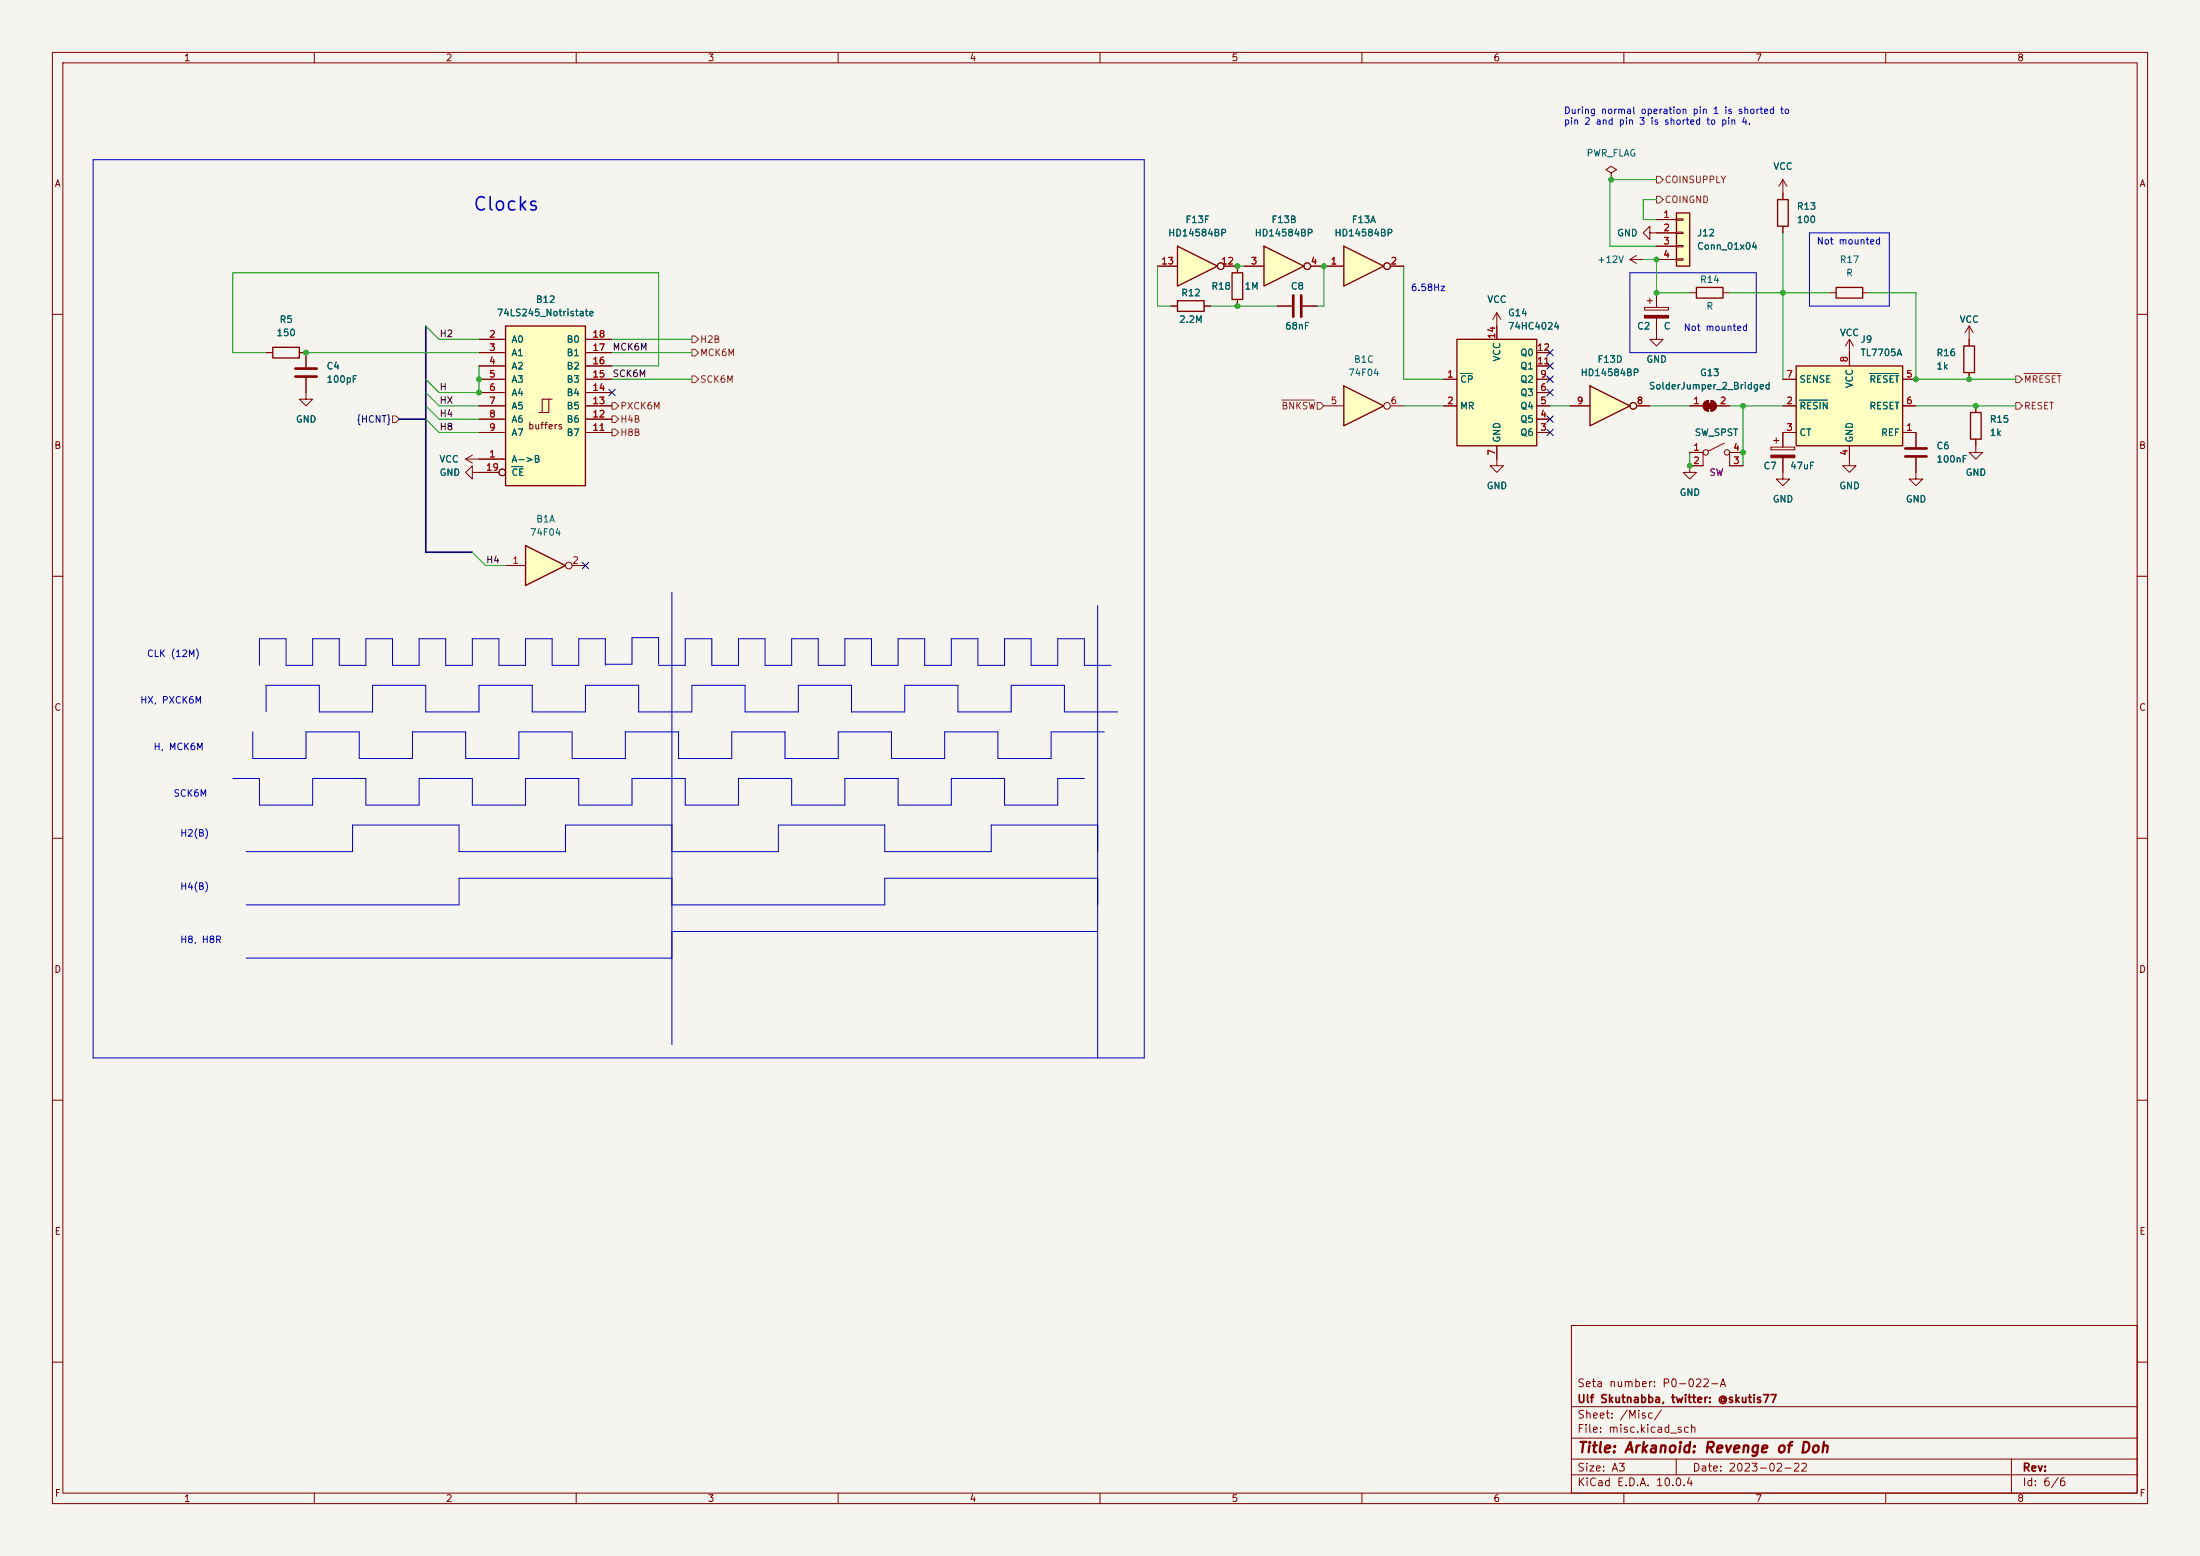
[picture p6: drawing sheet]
<svg xmlns="http://www.w3.org/2000/svg" width="420mm" height="297mm" viewBox="0 0 420 297" stroke-linecap="round" stroke-linejoin="round" font-family="sans-serif">
<path d="M0 0h420v297h-420z" fill="#f5f4ef" stroke="#f5f4ef" stroke-width=".19"/>
<g fill="none" stroke="#840000" stroke-width=".19">
<path d="M10 10h400v277h-400zM12 12h396v273h-396zM60 10v2M110 10v2M160 10v2M210 10v2M260 10v2M310 10v2M360 10v2M10 60h2M408 60h2M10 110h2"/>
<path d="M408 110h2M10 160h2M408 160h2M10 210h2M408 210h2M300 253h108v32h-108zM10 260h2M300 278.5h108M300 274.5h108M300 268.5h108M320 278.5v3M384 278.5v6.5"/>
<path d="M408 260h2M60 285v2M110 285v2M160 285v2M210 285v2M260 285v2M300 281.5h108M310 285v2M360 285v2"/>
</g>
<path d="M241.3 47l7.6 3.8-7.6 3.8z" fill="#ffffc2"/>
<path d="M241.3 47l7.6 3.8-7.6 3.8zM323.8 54.9h5.1v2h-5.1z" fill="none" stroke="#840000" stroke-width=".25"/>
<g fill="none" stroke="#840000" stroke-width=".19">
<path d="M237.5 50.8h3.8M250.2 50.8h2.5M322.6 55.9h1.2M328.9 55.9h1.3M88.9 87.6l1.3 .8M88.9 87.6h2.5M90.2 90.2v1.2l-1.3-1.2 1.3-1.3v1.3h1.2M90.2 86.9l-1.3 .7M365.8 82.6v2.7M365.8 87.4v2.8"/>
<circle cx="249.6" cy="50.8" r=".63"/>
</g>
<path d="M363.7 85.6h4.1M363.7 87.1h4.1" fill="none" stroke="#840000" stroke-width=".51"/>
<path d="M100.3 104.1l7.6 3.9-7.6 3.8z" fill="#ffffc2"/>
<path d="M374.9 66h2v5.1h-2zM100.3 104.1l7.6 3.9-7.6 3.8z" fill="none" stroke="#840000" stroke-width=".25"/>
<g fill="none" stroke="#840000" stroke-width=".19">
<path d="M375.9 62.2v3.8M375.9 71.1v1.3M375.9 62.2l-.7 1.3M375.9 62.2l.8 1.3M96.5 108h3.8M109.2 108h2.6"/>
<circle cx="108.6" cy="107.9" r=".63"/>
</g>
<path d="M96.5 62.2h15.3v30.5h-15.3z" fill="#ffffc2"/>
<g fill="none" stroke="#840000" stroke-width=".19">
<path d="M91.4 64.8h5.1M91.4 67.3h5.1M91.4 69.9h5.1M91.4 72.4h5.1M91.4 74.9h5.1M91.4 77.5h5.1M104.8 76.2h-1.3v2.5M105.4 76.2h-.6v2.5h-1.9M111.8 64.8h5M111.8 67.3h5M111.8 69.9h5M111.8 72.4h5"/>
<path d="M111.8 74.9h5M111.8 77.5h5M91.4 87.6h5.1M91.4 80h5.1M91.4 82.6h5.1M91.4 90.2h3.8M111.8 80h5M111.8 82.6h5"/>
<circle cx="95.9" cy="90.2" r=".63"/>
</g>
<path d="M96.5 62.2h15.3v30.5h-15.3z" fill="none" stroke="#840000" stroke-width=".25"/>
<path d="M97.7 89.1h2.1" fill="none" stroke="#006464" stroke-width=".19"/>
<path d="M224.8 47l7.6 3.8-7.6 3.8z" fill="#ffffc2"/>
<path d="M224.8 47l7.6 3.8-7.6 3.8z" fill="none" stroke="#840000" stroke-width=".25"/>
<g fill="none" stroke="#840000" stroke-width=".19">
<path d="M221 50.8h3.8M233.7 50.8h2.5M338.1 85.3h4.5v.6h-4.5zM338.6 84.1h1M339.1 83.6v1M340.4 82.6v2.7M340.4 87.4v2.8"/>
<circle cx="233" cy="50.8" r=".63"/>
</g>
<path d="M338.1 86.9h4.5v.5h-4.5z" fill="#840000" stroke="#840000" stroke-width=".19"/>
<path d="M342.9 69.9h20.3v15.2h-20.3z" fill="#ffffc2"/>
<path d="M224.8 57.4h5.1v2h-5.1zM342.9 69.9h20.3v15.2h-20.3zM376.2 78.7h2v5.1h-2z" fill="none" stroke="#840000" stroke-width=".25"/>
<g fill="none" stroke="#840000" stroke-width=".19">
<path d="M223.5 58.4h1.3M229.9 58.4h1.2M58.4 72.1v4.1h1.3l-1.3 1.3-1.3-1.3h1.3M58.4 67.3v2.8M340.4 77.5h2.5M340.4 72.4h2.5M353.1 64.8v5.1M353.1 64.8l-.8 1.2M353.1 64.8l.7 1.2M363.2 77.5h2.6M363.2 72.4h2.6M377.2 77.5v1.2"/>
<path d="M340.4 90.2v1.2h1.2l-1.2 1.3-1.3-1.3h1.3M340.4 82.6h2.5M353.1 85.1v3.8h1.2l-1.2 1.3-1.3-1.3h1.3M363.2 82.6h2.6M365.8 90.2v1.2h1.2l-1.2 1.3-1.3-1.3h1.3M377.2 83.8v1.3"/>
</g>
<path d="M343.5 76.4h5.3M356.9 71.3h5.5" fill="none" stroke="#006464" stroke-width=".19"/>
<path d="M56.4 70.4h4.1M56.4 71.9h4.1" fill="none" stroke="#840000" stroke-width=".51"/>
<path d="M256.5 47l7.7 3.8-7.7 3.8z" fill="#ffffc2"/>
<path d="M339.3 38.1h2.1v5.1h-2.1zM256.5 47l7.7 3.8-7.7 3.8zM350.5 54.9h5.1v2h-5.1zM52.1 66.3h5v2h-5z" fill="none" stroke="#840000" stroke-width=".25"/>
<g fill="none" stroke="#840000" stroke-width=".19">
<path d="M340.4 36.8v1.3M252.7 50.8h3.8M265.4 50.8h2.6M340.4 43.2v1.3M349.2 55.9h1.3M355.6 55.9h1.3M50.8 67.3h1.3M57.1 67.3h1.3"/>
<circle cx="264.8" cy="50.8" r=".63"/>
</g>
<path d="M278.1 64.8h15.3v20.3h-15.3z" fill="#ffffc2"/>
<path d="M278.1 64.8h15.3v20.3h-15.3z" fill="none" stroke="#840000" stroke-width=".25"/>
<path d="M275.6 72.4h2.5M275.6 77.5h2.5M285.7 62.2v2.6M293.4 72.4h2.5M293.4 77.5h2.5M293.4 74.9h2.5M293.4 69.9h2.5M293.4 67.3h2.5M285.7 85.1v2.5M293.4 82.6h2.5M293.4 80h2.5" fill="none" stroke="#840000" stroke-width=".19"/>
<path d="M278.8 71.3h2.3" fill="none" stroke="#006464" stroke-width=".19"/>
<path d="M256.5 73.7l7.7 3.8-7.7 3.8z" fill="#ffffc2"/>
<path d="M235.2 52.1h2v5.1h-2zM256.5 73.7l7.7 3.8-7.7 3.8z" fill="none" stroke="#840000" stroke-width=".25"/>
<g fill="none" stroke="#840000" stroke-width=".19">
<path d="M236.2 50.8v1.3M236.2 57.2v1.2M243.8 58.4h2.8M248.7 58.4h2.8M252.7 77.5h3.8M265.4 77.5h2.6M377.2 85.1v1.3h1.3l-1.3 1.2-1.3-1.2h1.3"/>
<circle cx="264.8" cy="77.5" r=".63"/>
</g>
<path d="M246.9 56.4v4.1M248.4 56.4v4.1" fill="none" stroke="#840000" stroke-width=".51"/>
<path d="M303.5 73.7l7.6 3.8-7.6 3.8z" fill="#ffffc2"/>
<path d="M303.5 73.7l7.6 3.8-7.6 3.8z" fill="none" stroke="#840000" stroke-width=".25"/>
<g fill="none" stroke="#840000" stroke-width=".19">
<path d="M307.6 33l1-.6-1-.6-1 .6 1 .6v1.3M307.6 34.3h.1M340.4 34.3l-.8 1.3M340.4 34.3l.7 1.3M340.4 34.3v2.5M285.7 59.7l-.7 1.3M285.7 59.7l.8 1.3M285.7 59.7v2.5M311.1 49.5l1.3 .8M311.1 49.5h2.6M312.4 48.8l-1.3 .7M315 44.5v1.2l-1.3-1.2 1.3-1.3v1.3h1.2"/>
<path d="M299.7 77.5h3.8M312.4 77.5h2.6M285.7 87.6v1.3h1.3l-1.3 1.3-1.2-1.3h1.2M322.6 86.4h2.5v2.5h-2.5v1.3h1.2l-1.2 1.2-1.3-1.2h1.3M329.2 84.6l-3.1 1.5M332.7 86.4h-2.5v2.5h2.5"/>
<circle cx="311.8" cy="77.5" r=".63"/>
<circle cx="325.6" cy="86.4" r=".51"/>
<circle cx="329.7" cy="86.4" r=".51"/>
</g>
<path d="M320 40.6h2.6v10.2h-2.6z" fill="#ffffc2"/>
<path d="M320 40.6h2.6v10.2h-2.6z" fill="none" stroke="#840000" stroke-width=".25"/>
<g fill="none" stroke="#840000" stroke-width=".19">
<path d="M340.4 36.8v1.3M221 50.8h3.8M223.5 58.4h1.3M229.9 58.4h1.2M233.7 50.8h2.5v1.3M236.2 57.2v1.2M237.5 50.8h3.8M243.8 58.4h2.8M248.7 58.4h2.8M250.2 50.8h6.3M265.4 50.8h2.6M313.9 58.7h4.6v.5h-4.6z"/>
<path d="M314.5 57.4h1M315 56.9v1M316.2 41.9h3.8M316.2 44.5h3.8M316.2 47h3.8M316.2 49.5h3.8M316.2 55.9v2.8M320 41.8h1.3v.2h-1.3zM320 44.3h1.3v.3h-1.3zM320 46.9h1.3v.2h-1.3zM320 49.4h1.3v.3h-1.3zM340.4 43.2v1.3"/>
<path d="M50.8 67.3h1.3M57.1 67.3h1.3v2.8M58.4 72.1v2.8M91.4 77.5h5.1M91.4 72.4h5.1M91.4 74.9h5.1M91.4 69.9h5.1M91.4 67.3h5.1M91.4 64.8h5.1M111.8 77.5h5M111.8 72.4h5M111.8 74.9h5"/>
<path d="M111.8 69.9h5M111.8 67.3h5M111.8 64.8h5M275.6 77.5h2.5M275.6 72.4h2.5M285.7 62.2v2.6M293.4 77.5h2.5M293.4 72.4h2.5M293.4 74.9h2.5M293.4 69.9h2.5M293.4 67.3h2.5M299.7 77.5h3.8"/>
<path d="M312.4 77.5h2.6M316.2 60.7v4.1h1.3l-1.3 1.2-1.2-1.2h1.2M322.6 77.5h2.5M325.4 76.8l.7-.3v2a1.02 1.02 0 0 1-.9-.6 1.02 1.02 0 0 1 .2-1.1zM326.6 76.5a1.02 1.02 0 0 1 1.1 1 1.02 1.02 0 0 1-1.1 1zM327.7 77.5h2.5M340.4 77.5h2.5M340.4 72.4h2.5M353.1 67.3v2.6M363.2 77.5h2.6M363.2 72.4h2.6M375.9 64.8v1.2"/>
<path d="M375.9 71.1v1.3M377.2 77.5v1.2M91.4 82.6h5.1M91.4 80h5.1M91.4 87.6h5.1M91.4 90.2h3.8M111.8 82.6h5M111.8 80h5M285.7 85.1v2.5M293.4 82.6h2.5M293.4 80h2.5M322.6 86.4h2.5"/>
<path d="M322.6 88.9h2.5M330.2 86.4h2.5M330.2 88.9h2.5M340.4 87.4v2.8M342.9 82.6h-2.5v2.7M353.1 85.1v2.5M363.2 82.6h2.6v2.7M365.8 87.4v2.8M377.2 83.8v1.3"/>
<circle cx="233" cy="50.8" r=".63"/>
<circle cx="249.6" cy="50.8" r=".63"/>
<circle cx="264.8" cy="50.8" r=".63"/>
<circle cx="311.8" cy="77.5" r=".63"/>
<circle cx="95.9" cy="90.2" r=".63"/>
</g>
<g fill="#840000" stroke="#840000" stroke-width=".19">
<path d="M325.9 77h1v1h-1z"/>
<path d="M325.4 76.8l.7-.3v2a1.02 1.02 0 0 1-.9-.6 1.02 1.02 0 0 1 .2-1.1z"/>
<path d="M326.6 76.5a1.02 1.02 0 0 1 1.1 1 1.02 1.02 0 0 1-1.1 1z"/>
<path d="M313.9 60.2h4.6v.5h-4.6z"/>
</g>
<g fill="none" stroke="#725600" stroke-width=".19">
<path d="M316.2 37.5h.7l.6 .6-.6 .6h-.7zM316.2 33.7h.7l.6 .6-.6 .6h-.7zM74.9 79.4h.7l.6 .6-.6 .6h-.7zM116.8 76.8h.7l.6 .7-.6 .6h-.7zM116.8 79.4h.7l.6 .6-.6 .6h-.7zM132.1 71.8h.6l.6 .6-.6 .6h-.6zM132.1 66.7h.6l.6 .6-.6 .6h-.6zM132.1 64.1h.6l.6 .7-.6 .6h-.6zM244.7 76.4h6.2M251.5 76.8h.6l.6 .7-.6 .6h-.6zM384.8 71.8h.6l.7 .6-.7 .6h-.6zM384.8 76.8h.6l.7 .7-.7 .6h-.6z"/>
<path d="M386.4 71.3h6.9M116.8 81.9h.7l.6 .7-.6 .6h-.7z"/>
</g>
<g fill="none" stroke="#0000c2" stroke-width=".19">
<path d="M17.8 30.5h200.6v171.4h-200.6zM311.1 52.1h24.2v15.2h-24.2zM345.4 44.5h15.3v13.9h-15.3zM128.3 113v86.4M209.5 115.6v86.3M48.3 139.7v5.1h10.1v-5.1h10.2v5.1h10.1v-5.1h10.2v5.1h10.2v-5.1h10.1v5.1h10.2v-5.1h10.1v5.1h10.2v-5.1h10.2v5.1h10.1v-5.1h10.2v5.1h10.1v-5.1h10.2v5.1h10.2v-5.1h10.1M49.5 127v-5.1h5.1v5.1h5.1v-5.1h5.1v5.1h5v-5.1h5.1v5.1h5.1v-5.1h5.1v5.1h5.1v-5.1h5v5.1h5.1v-5.1h5.1v5.1h5.1v-5.1h5.1v5.1M50.8 135.9v-5.1h10.2v5.1h10.1v-5.1h10.2v5.1h10.1v-5.1h10.2v5.1h10.2v-5.1h10.1v5.1h10.2v-5.1h10.1v5.1h10.2v-5.1h10.2v5.1h10.1v-5.1h10.2v5.1h10.1v-5.1h10.2v5.1h10.2M115.6 126.8h5v-5.1h5.1v5.1M125.7 127h5.1v-5.1h5.1v5.1h5.1v-5.1h5v5.1h5.1v-5.1h5.1v5.1h5.1v-5.1h5.1v5.1h5v-5.1h5.1v5.1h5.1v-5.1h5.1v5.1h5.1v-5.1h5v5.1h5.1v-5.1h5.1v5.1h5.1M44.4 148.6h5.1v5.1h10.2v-5.1h10.1v5.1h10.2v-5.1h10.2v5.1h10.1v-5.1h10.2v5.1h10.1v-5.1h10.2v5.1h10.2v-5.1h10.1v5.1h10.2v-5.1h10.1v5.1h10.2v-5.1h10.2v5.1h10.1v-5.1h5.1M128.3 157.5h-20.4v5.1h-20.3v-5.1h-20.3v5.1h-20.3"/>
<path d="M209.5 157.5h-20.3v5.1h-20.3v-5.1h-20.3v5.1h-20.3M128.3 167.6h-40.7v5.1h-40.6M128.3 177.8h81.2M209.5 167.6h-40.6v5.1h-40.6M47 182.9h81.3"/>
</g>
<path d="M81.3 62.2v43.2h8.9M76.2 80h5.1" fill="none" stroke="#000084" stroke-width=".3"/>
<g fill="none" stroke="#009600" stroke-width=".19">
<path d="M316.2 34.3h-8.9v12.7h8.9M316.2 38.1h-2.5v3.8h2.5M221 50.8v7.6h2.5M231.1 58.4h12.7M236.2 50.8h1.3M252.7 50.8v7.6h-1.2M268 50.8v21.6h7.6M313.7 49.5h2.5v6.4h6.4M330.2 55.9h19M340.4 44.5v27.9M356.9 55.9h8.9v16.5h19M50.8 67.3h-6.4v-15.2h81.3v17.8h-8.9"/>
<path d="M58.4 67.3h33M81.3 62.2l2.5 2.6h7.6M81.3 74.9l2.5 2.6h7.6M81.3 77.5l2.5 2.5h7.6M91.4 69.9v5h-7.6l-2.5-2.5M116.8 64.8h15.3M116.8 67.3h15.3M116.8 72.4h15.3M268 77.5h7.6M295.9 77.5h3.8M315 77.5h7.6M330.2 77.5h10.2"/>
<path d="M332.7 77.5v11.4M365.8 77.5h19M81.3 80l2.5 2.6h7.6M322.6 86.4v2.5M90.2 105.4l2.5 2.6h3.8"/>
</g>
<g fill="none" stroke="#000084" stroke-width=".19">
<path d="M116.2 74.3l1.2 1.2M117.4 74.3l-1.2 1.2M295.3 69.2l1.2 1.3M295.3 66.7l1.2 1.2M295.3 79.4l1.2 1.2M295.3 71.8l1.2 1.2M295.3 74.3l1.2 1.2M296.5 69.2l-1.2 1.3M296.5 66.7l-1.2 1.2M296.5 79.4l-1.2 1.2M296.5 71.8l-1.2 1.2M296.5 74.3l-1.2 1.2"/>
<path d="M295.3 81.9l1.2 1.3M296.5 81.9l-1.2 1.3M111.2 107.3l1.2 1.3M112.4 107.3l-1.2 1.3"/>
</g>
<path d="M278.8 71.3h2.3M343.5 76.4h5.3M356.9 71.3h5.5M97.7 89.1h2.1" fill="none" stroke="#006464" stroke-width=".19"/>
<g fill="#009600" stroke="#009600" stroke-width=".19">
<circle cx="365.8" cy="72.4" r=".46"/>
<circle cx="377.2" cy="77.5" r=".46"/>
<circle cx="375.9" cy="72.4" r=".46"/>
<circle cx="340.4" cy="55.9" r=".46"/>
<circle cx="252.7" cy="50.8" r=".46"/>
<circle cx="307.6" cy="34.3" r=".46"/>
<circle cx="316.2" cy="49.5" r=".46"/>
<circle cx="236.2" cy="50.8" r=".46"/>
<circle cx="316.2" cy="55.9" r=".46"/>
<circle cx="332.7" cy="86.4" r=".46"/>
<circle cx="332.7" cy="77.5" r=".46"/>
<circle cx="322.6" cy="88.9" r=".46"/>
<circle cx="91.4" cy="72.4" r=".46"/>
<circle cx="91.4" cy="74.9" r=".46"/>
<circle cx="58.4" cy="67.3" r=".46"/>
<circle cx="236.2" cy="58.4" r=".46"/>
</g>
<text font-size="2.5" fill="#0000c2" x="90.2" y="40.8">Clocks</text>
<text font-size="2" fill="#840000" x="301" y="277.8">Title: Arkanoid: Revenge of Doh</text>
<g font-size="1.5" fill="#840000">
<text x="301" y="268.1">Ulf Skutnabba, twitter: @skutis77</text>
<text x="301" y="265.1">Seta number: P0-022-A</text>
<text x="301" y="273.8">File: misc.kicad_sch</text>
<text x="301" y="271.1">Sheet: /Misc/</text>
<text x="301" y="281.2">Size: A3</text>
<text x="323" y="281.2">Date: 2023-02-22</text>
<text x="386" y="281.2">Rev:</text>
<text x="301" y="284">KiCad E.D.A. 10.0.4</text>
<text x="386" y="284">Id: 6/6</text>
</g>
<g font-size="1.3" fill="#840000">
<text x="35" y="12">1</text>
<text x="85" y="12">2</text>
<text x="135" y="12">3</text>
<text x="185" y="12">4</text>
<text x="235" y="12">5</text>
<text x="285" y="12">6</text>
<text x="335" y="12">7</text>
<text x="385" y="12">8</text>
<text x="10.3" y="36">A</text>
<text x="408.3" y="36">A</text>
<text x="100.7" y="82.3">buffers</text>
<text x="10.3" y="86">B</text>
<text x="408.2" y="86">B</text>
<text x="10.3" y="136">C</text>
<text x="408.2" y="136">C</text>
<text x="10.3" y="186">D</text>
<text x="408.2" y="186">D</text>
<text x="10.3" y="236">E</text>
<text x="408.3" y="236">E</text>
<text x="10.3" y="286">F</text>
<text x="35" y="287">1</text>
<text x="85" y="287">2</text>
<text x="135" y="287">3</text>
<text x="185" y="287">4</text>
<text x="235" y="287">5</text>
<text x="285" y="287">6</text>
<text x="335" y="287">7</text>
<text x="385" y="287">8</text>
<text x="408.3" y="286">F</text>
</g>
<g font-size="1.3" fill="#0000c2">
<text x="298.4" y="22.1">During normal operation pin 1 is shorted to</text>
<text x="298.4" y="24.1">pin 2 and pin 3 is shorted to pin 4.</text>
<text x="346.7" y="47">Not mounted</text>
<text x="269.2" y="55.9">6.58Hz</text>
<text x="321.3" y="63.5">Not mounted</text>
<text x="27.9" y="125.7">CLK (12M)</text>
<text x="26.7" y="134.6">HX, PXCK6M</text>
<text x="29.2" y="143.5">H, MCK6M</text>
<text x="33" y="152.4">SCK6M</text>
<text x="34.3" y="160">H2(B)</text>
<text x="34.3" y="170.2">H4(B)</text>
<text x="34.3" y="180.3">H8, H8R</text>
</g>
<g font-size="1.3" fill="#006464">
<text x="302.8" y="30.2">PWR_FLAG</text>
<text x="338.4" y="32.7">VCC</text>
<text x="342.9" y="40.3">R13</text>
<text x="222.9" y="45.4">HD14584BP</text>
<text x="226.2" y="42.9">F13F</text>
<text x="239.4" y="45.4">HD14584BP</text>
<text x="242.6" y="42.9">F13B</text>
<text x="254.7" y="45.4">HD14584BP</text>
<text x="258" y="42.9">F13A</text>
<text x="308.6" y="45.4">GND</text>
<text x="323.9" y="48">Conn_01x04</text>
<text x="323.9" y="45.4">J12</text>
<text x="342.9" y="42.9">100</text>
<text x="304.8" y="50.5">+12V</text>
<text x="351.1" y="50.5">R17</text>
<text x="352.3" y="53">R</text>
<text x="102.2" y="58.1">B12</text>
<text x="225.4" y="56.9">R12</text>
<text x="231.1" y="55.6">R18</text>
<text x="237.5" y="55.6">1M</text>
<text x="246.3" y="55.6">C8</text>
<text x="283.8" y="58.1">VCC</text>
<text x="324.4" y="54.3">R14</text>
<text x="325.7" y="59.4">R</text>
<text x="52.7" y="64.5">150</text>
<text x="53.3" y="61.9">R5</text>
<text x="94.8" y="60.7">74LS245_Notristate</text>
<text x="97.5" y="65.7">A0</text>
<text x="108.1" y="65.7">B0</text>
<text x="225" y="61.9">2.2M</text>
<text x="245.2" y="63.2">68nF</text>
<text x="287.8" y="63.2">74HC4024</text>
<text x="287.8" y="60.7">G14</text>
<text x="312.4" y="63.2">C2</text>
<text x="317.5" y="63.2">C</text>
<text x="351.1" y="64.5">VCC</text>
<text x="355.1" y="65.7">J9</text>
<text x="374" y="61.9">VCC</text>
<text x="62.2" y="70.8">C4</text>
<text x="97.5" y="68.3">A1</text>
<text x="97.5" y="70.8">A2</text>
<text x="108.1" y="70.8">B2</text>
<text x="108.1" y="68.3">B1</text>
<text x="258.4" y="69.6">B1C</text>
<text x="286.7" y="69.1" transform="rotate(-90 286.7 69.1)">VCC</text>
<text x="290.1" y="70.8">Q1</text>
<text x="290.1" y="68.3">Q0</text>
<text x="304.8" y="69.6">F13D</text>
<text x="314.2" y="69.6">GND</text>
<text x="355.1" y="68.3">TL7705A</text>
<text x="369.6" y="68.3">R16</text>
<text x="369.6" y="70.8">1k</text>
<text x="62.2" y="73.4">100pF</text>
<text x="97.5" y="73.4">A3</text>
<text x="97.5" y="75.9">A4</text>
<text x="108.1" y="75.9">B4</text>
<text x="108.1" y="73.4">B3</text>
<text x="257.3" y="72.1">74F04</text>
<text x="278.6" y="73.4">CP</text>
<text x="290.1" y="75.9">Q3</text>
<text x="290.1" y="73.4">Q2</text>
<text x="301.6" y="72.1">HD14584BP</text>
<text x="314.7" y="74.6">SolderJumper_2_Bridged</text>
<text x="324.4" y="72.1">G13</text>
<text x="343.4" y="73.4">SENSE</text>
<text x="354" y="74.2" transform="rotate(-90 354 74.2)">VCC</text>
<text x="356.8" y="73.4">RESET</text>
<text x="56.4" y="81">GND</text>
<text x="97.5" y="78.4">A5</text>
<text x="97.5" y="81">A6</text>
<text x="97.5" y="83.5">A7</text>
<text x="108.1" y="83.5">B7</text>
<text x="108.1" y="81">B6</text>
<text x="108.1" y="78.4">B5</text>
<text x="278.6" y="78.4">MR</text>
<text x="290.1" y="83.5">Q6</text>
<text x="290.1" y="81">Q5</text>
<text x="290.1" y="78.4">Q4</text>
<text x="323.4" y="83.5">SW_SPST</text>
<text x="343.4" y="78.4">RESIN</text>
<text x="343.4" y="83.5">CT</text>
<text x="356.8" y="78.4">RESET</text>
<text x="359" y="83.5">REF</text>
<text x="379.7" y="81">R15</text>
<text x="379.7" y="83.5">1k</text>
<text x="83.8" y="88.6">VCC</text>
<text x="97.5" y="88.6">A-&gt;B</text>
<text x="286.7" y="84.6" transform="rotate(-90 286.7 84.6)">GND</text>
<text x="336.6" y="89.9">C7</text>
<text x="341.6" y="89.9">47uF</text>
<text x="354" y="84.6" transform="rotate(-90 354 84.6)">GND</text>
<text x="369.6" y="86.1">C6</text>
<text x="369.6" y="88.6">100nF</text>
<text x="83.8" y="91.1">GND</text>
<text x="97.5" y="91.1">CE</text>
<text x="283.7" y="93.7">GND</text>
<text x="320.5" y="95">GND</text>
<text x="351" y="93.7">GND</text>
<text x="375.2" y="91.1">GND</text>
<text x="102.3" y="100">B1A</text>
<text x="338.3" y="96.2">GND</text>
<text x="363.7" y="96.2">GND</text>
<text x="101.1" y="102.6">74F04</text>
</g>
<g font-size="1.3" fill="#725600">
<text x="317.7" y="35.3">COINSUPPLY</text>
<text x="317.7" y="39.1">COINGND</text>
<text x="133.5" y="65.7">H2B</text>
<text x="133.5" y="68.3">MCK6M</text>
<text x="133.5" y="73.4">SCK6M</text>
<text x="386.3" y="73.4">MRESET</text>
<text x="118.3" y="83.5">H8B</text>
<text x="118.3" y="78.4">PXCK6M</text>
<text x="118.3" y="81">H4B</text>
<text x="244.5" y="78.4">BNKSW</text>
<text x="386.3" y="78.4">RESET</text>
</g>
<g font-size="1.3" fill="#a90000">
<text x="317.4" y="41.9">1</text>
<text x="317.4" y="44.4">2</text>
<text x="317.4" y="47">3</text>
<text x="221.6" y="50.8">13</text>
<text x="233" y="50.8">12</text>
<text x="238.7" y="50.8">3</text>
<text x="250.1" y="50.8">4</text>
<text x="253.9" y="50.8">1</text>
<text x="265.4" y="50.8">2</text>
<text x="317.4" y="49.5">4</text>
<text x="93.3" y="64.7">2</text>
<text x="113" y="64.7">18</text>
<text x="285.7" y="64.8" transform="rotate(-90 285.7 64.8)">14</text>
<text x="93.3" y="67.3">3</text>
<text x="93.3" y="69.8">4</text>
<text x="113" y="69.8">16</text>
<text x="113" y="67.3">17</text>
<text x="293.3" y="69.8">11</text>
<text x="293.3" y="67.3">12</text>
<text x="353" y="69.3" transform="rotate(-90 353 69.3)">8</text>
<text x="93.3" y="72.4">5</text>
<text x="93.3" y="74.9">6</text>
<text x="93.3" y="77.4">7</text>
<text x="113" y="77.4">13</text>
<text x="113" y="74.9">14</text>
<text x="113" y="72.4">15</text>
<text x="253.9" y="77.4">5</text>
<text x="265.4" y="77.4">6</text>
<text x="276.2" y="72.4">1</text>
<text x="276.2" y="77.4">2</text>
<text x="293.9" y="77.4">5</text>
<text x="293.9" y="74.9">6</text>
<text x="293.9" y="72.4">9</text>
<text x="300.9" y="77.4">9</text>
<text x="312.3" y="77.4">8</text>
<text x="323.1" y="77.4">1</text>
<text x="328.2" y="77.4">2</text>
<text x="340.9" y="77.4">2</text>
<text x="340.9" y="72.4">7</text>
<text x="363.8" y="72.4">5</text>
<text x="363.8" y="77.4">6</text>
<text x="93.3" y="80">8</text>
<text x="93.3" y="82.5">9</text>
<text x="113" y="82.5">11</text>
<text x="113" y="80">12</text>
<text x="293.9" y="82.5">3</text>
<text x="293.9" y="80">4</text>
<text x="340.9" y="82.5">3</text>
<text x="363.8" y="82.5">1</text>
<text x="93.3" y="87.6">1</text>
<text x="285.7" y="87.1" transform="rotate(-90 285.7 87.1)">7</text>
<text x="323.1" y="86.3">1</text>
<text x="323.1" y="88.9">2</text>
<text x="330.8" y="88.9">3</text>
<text x="330.8" y="86.3">4</text>
<text x="353" y="87.1" transform="rotate(-90 353 87.1)">4</text>
<text x="92.7" y="90.1">19</text>
<text x="97.7" y="107.9">1</text>
<text x="109.1" y="107.9">2</text>
</g>
<g font-size="1.3" fill="#0f0f0f">
<text x="83.8" y="64.6">H2</text>
<text x="116.8" y="67.2">MCK6M</text>
<text x="83.8" y="74.8">H</text>
<text x="83.8" y="77.3">HX</text>
<text x="116.8" y="72.3">SCK6M</text>
<text x="83.8" y="82.4">H8</text>
<text x="83.8" y="79.9">H4</text>
<text x="92.7" y="107.8">H4</text>
</g>
<text font-size="1.3" fill="#000084" x="67.9" y="81">{HCNT}</text>
<text font-size="1.3" fill="#840084" x="326.2" y="91.1">SW</text>
</svg>
